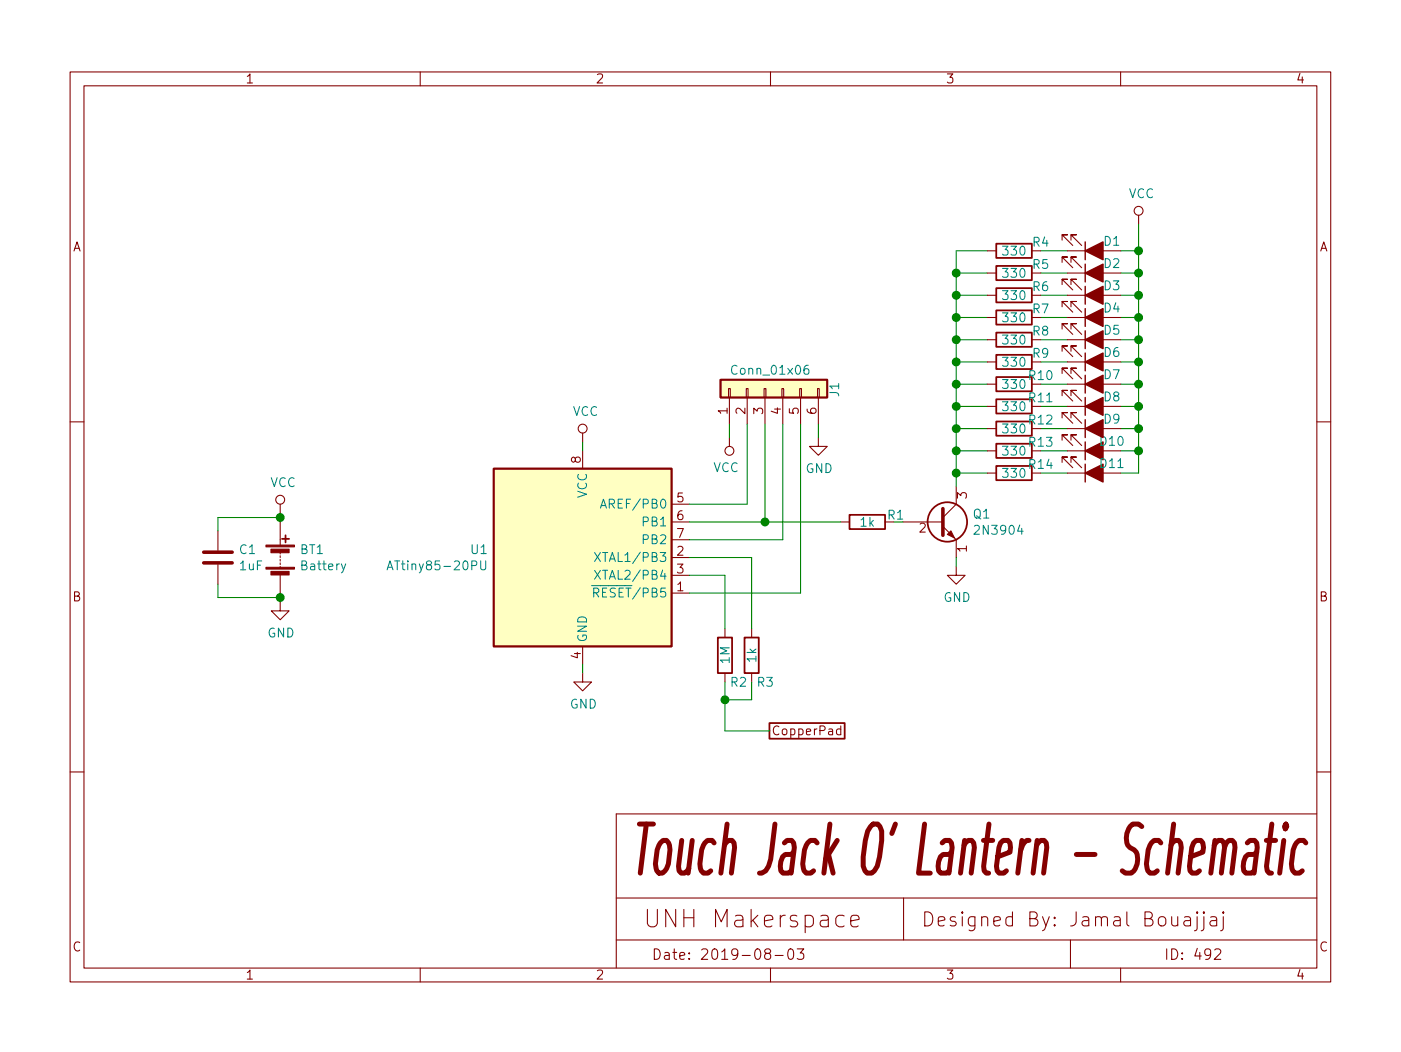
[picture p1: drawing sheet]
<svg xmlns="http://www.w3.org/2000/svg" width="200mm" height="150mm" viewBox="0 0 200 150" stroke-linecap="round" stroke-linejoin="round" font-family="sans-serif">
<g fill="none" stroke="#840000" stroke-width=".15">
<path d="M10 10.3h180v130h-180zM12 12.3h176v126h-176zM60 10.3v2M110 10.3v2M160 10.3v2M141 35.8h1.2M141 39h1.2M151.6 34.3v-.8h.8h-.8l1.6 1.6M151.6 37.5v-.8h.8h-.8l1.6 1.5M152.4 35.8h7.6M152.4 39h7.6M152.9 34.3v-.8h.8h-.8l1.5 1.6"/>
<path d="M152.9 37.5v-.8h.8h-.8l1.5 1.5M162.6 30.8v1.2M104 55.5h.3v1.3h-.3zM104.1 56.8v3.8M106.6 55.5h.2v1.3h-.2zM106.7 56.8v3.8M109.1 55.5h.2v1.3h-.2zM109.2 56.8v3.8M111.6 55.5h.3v1.3h-.3zM111.8 56.8v3.8M114.2 55.5h.2v1.3h-.2zM114.3 56.8v3.8"/>
<path d="M116.7 55.5h.3v1.3h-.3zM116.8 56.8v3.8M141 48.5h1.2M141 45.4h1.2M141 42.2h1.2M141 51.7h1.2M141 54.9h1.2M141 58.1h1.2M151.6 47v-.8h.8h-.8l1.6 1.6M151.6 43.8v-.7h.8h-.8l1.6 1.5M151.6 40.7v-.8h.8h-.8l1.6 1.5M151.6 50.2v-.8h.8h-.8l1.6 1.5"/>
<path d="M151.6 53.4v-.8h.8h-.8l1.6 1.5M151.6 56.5v-.7h.8h-.8l1.6 1.5M151.6 59.7v-.8h.8h-.8l1.6 1.6M152.4 48.5h7.6M152.4 45.4h7.6M152.4 42.2h7.6M152.4 51.7h7.6M152.4 54.9h7.6M152.4 58.1h7.6M152.9 47v-.8h.8h-.8l1.5 1.6M152.9 43.8v-.7h.8h-.8l1.5 1.5M152.9 40.7v-.8h.8h-.8l1.5 1.5"/>
<path d="M152.9 50.2v-.8h.8h-.8l1.5 1.5M152.9 53.4v-.8h.8h-.8l1.5 1.5M152.9 56.5v-.7h.8h-.8l1.5 1.5M152.9 59.7v-.8h.8h-.8l1.5 1.6M10 60.3h2M31.1 75.8v2.8M40 72v1.3M40 74.6v3.3M40 78.9v.2M40 79.4v.2M40 79.9v.3M83.2 61.9v1.2"/>
<path d="M83.2 64.4v2.5M95.9 79.6h2.5M95.9 72h2.5M95.9 74.6h2.5M95.9 77.1h2.5M104.1 62.5v1.3M116.8 62.5v1.3h1.3l-1.3 1.2-1.2-1.2h1.2M120 74.6h1.3M128.9 74.6h5.7M134.6 75.2l1.9 1.9v2.5M136.5 69.5v2.5l-1.9 1.9M141 64.4h1.2"/>
<path d="M141 67.6h1.2M141 61.2h1.2M151.6 62.9v-.8h.8h-.8l1.6 1.5M151.6 66.1v-.8h.8h-.8l1.6 1.5M152.4 64.4h7.6M152.4 67.6h7.6M152.4 61.2h7.6M152.9 62.9v-.8h.8h-.8l1.5 1.5M152.9 66.1v-.8h.8h-.8l1.5 1.5M188 60.3h2M31.1 80.7v2.8M40 86v1.3h1.3l-1.3 1.2-1.3-1.2h1.3"/>
<path d="M40 80.4v.3M40 80.9v.3M40 82.2v2.5M83.2 96.2v1.2h1.3l-1.3 1.3-1.3-1.3h1.3M83.2 92.3v2.6M95.9 84.7h2.5M95.9 82.2h2.5M103.5 89.8v1.3M103.5 96.2v1.2M107.3 89.8v1.3M107.3 96.2v1.2M136.5 80.9v1.3h1.3l-1.3 1.3-1.2-1.3h1.2"/>
<path d="M10 110.3h2M120 104.2l-.3-.1-.3 .3v.3l.2 .2h.4M120 103.7v1.3M188 116.3h-100v22M188 110.3h2M60 138.3v2M88 134.3h100M88 128.3h100M109.5 136.2l-.3-.1v-.3a.48 .48 0 0 1 .7-.2l.1 .2-.1 .3-.6 .2a.48 .48 0 0 0-.1 .6 .51 .51 0 0 0 .8 0 .48 .48 0 0 0-.2-.7M110 138.3v2M110.7 136.5h1.1M112.7 135.6a.37 .37 0 0 1 .6 .2v.3a.72 .72 0 0 1-.3 .9l-.4-.1a1.26 1.26 0 0 1 .1-1.3z"/>
<path d="M113.8 135.6h1l-.6 .5a.39 .39 0 0 1 .6 .3v.4l-.2 .2h-.6l-.2-.1M121.5 131.6l1.2-.3-.2-.4-.7-.1-.2 .1-.1 .2v.9l.1 .3 .2 .1h.5l.2-.1M129 128.3v6M152.8 134.3v4M160 138.3v2M167.3 131v1a.5 .5 0 0 0 .8 .1M168.1 131v1.3M169.1 131h.2h.6l.1 .2v1.1M170 131.4l-.7 .1a.39 .39 0 0 0-.3 .4 .39 .39 0 0 0 .3 .4l.7-.1M170.9 131v1.7l-.1 .2-.3 .1M170.9 130.3l-.1 .1 .1 .1 .1-.1-.1-.1v.2M171.9 131v1.7l-.1 .2-.3 .1"/>
<path d="M171.9 130.3l-.1 .1 .1 .1 .1-.1-.1-.1v.2M172.8 131h.2h.6l.1 .2v1.1M173.7 131.4l-.7 .1a.39 .39 0 0 0-.3 .4 .39 .39 0 0 0 .3 .4l.7-.1M174.7 131v1.7l-.2 .2-.2 .1M174.7 130.3l-.2 .1 .2 .1 .1-.1-.1-.1v.2"/>
<circle cx="162.6" cy="30.1" r=".63"/>
<circle cx="40" cy="71.4" r=".63"/>
<circle cx="83.2" cy="61.2" r=".63"/>
<circle cx="104.1" cy="64.4" r=".63"/>
</g>
<path d="M91.3 117.7h2M92.3 117.7l-.9 7M183.6 117.7l-.2 .4 .1 .3 .2-.3-.1-.4-.1 .7M94.3 120.4l.4-.3h.5l.3 .3a4.9 4.9 0 0 1-.3 3.7l-.6 .6h-.5l-.3-.3-.1-.3a5.1 5.1 0 0 1 .6-3.7zM183.3 120.1l-.6 4.6M186.4 120.4l-.3-.3h-.6l-.4 .3a5 5 0 0 0-.5 4l.3 .3h.6l.4-.3" fill="none" stroke="#840000" stroke-width=".71"/>
<g fill="#ffffc2" stroke="#ffffc2" stroke-width=".14">
<path d="M70.5 66.9h25.4v25.4h-25.4z"/>
<path d="M102.9 54.2h15.2v2.6h-15.2z"/>
</g>
<g fill="none" stroke="#840000" stroke-width=".25">
<path d="M142.2 34.8h5.1v2h-5.1zM142.2 38h5.1v2h-5.1zM102.9 54.2h15.2v2.6h-15.2zM142.2 53.9h5.1v2h-5.1zM142.2 44.3h5.1v2.1h-5.1zM142.2 57h5.1v2.1h-5.1zM142.2 41.2h5.1v2h-5.1zM142.2 50.7h5.1v2h-5.1zM142.2 47.5h5.1v2h-5.1zM40.3 77h1M40.8 76.5v1M70.5 66.9h25.4v25.4h-25.4z"/>
<path d="M121.3 73.5h5.1v2.1h-5.1zM142.2 66.6h5.1v2h-5.1zM142.2 63.4h5.1v2h-5.1zM142.2 60.2h5.1v2h-5.1zM102.5 91.1h2v5.1h-2zM106.3 91.1h2v5.1h-2zM109.9 103.3h10.7v2.2h-10.7z"/>
<circle cx="135.3" cy="74.6" r="2.82"/>
</g>
<g fill="none" stroke="#008484" stroke-width=".15">
<path d="M115.4 52.2a.52 .52 0 0 0-.6 .5v.6l.2 .2 .4-.1 .1-.2-.1-.5h-.4l-.2 .2M84.9 78.9l.8 1.3M85.7 72.6l.5-1.3 .4 1.3M85.7 78.9l-.8 1.3M85.9 72.2h.6M49.4 80.6l-.5 1.1-.2 .1M55.3 81.4l.4-1.3 .4 1.3M55.4 81h.6M68.6 80.1v1.1l.3 .2 .3-.1 .1-.1v-1.1M84.5 83.7h1.2M84.8 84.7l.6-.1a.34 .34 0 0 0 .1-.3 .34 .34 0 0 0-.3-.3h-.4v1.3M84.9 81.5l.8 1.2"/>
<path d="M85.1 84.7l.4 .6M85.7 81.5l-.8 1.2"/>
</g>
<path d="M29.1 78.9h4M134.6 72.7v3.8M29.1 80.4h4" fill="none" stroke="#840000" stroke-width=".51"/>
<g fill="#840000" stroke="#840000" stroke-width=".15">
<path d="M135.8 75.8l.5 1.1-1-.6z"/>
<path d="M38 81h4v.3h-4z"/>
<path d="M38 77.9h4v.2h-4z"/>
<path d="M38.7 81.6h2.6v.5h-2.6z"/>
<path d="M38.7 78.5h2.6v.5h-2.6z"/>
</g>
<g fill="none" stroke="#008400" stroke-width=".15">
<path d="M136.5 39h4.5M141 35.8h-4.5v33.7M148.6 35.8h3.8M148.6 39h3.8M160 35.8h2.6M160 39h2.6M162.6 32v35.6h-2.6M136.5 42.2h4.5M136.5 45.4h4.5M136.5 48.5h4.5M136.5 51.7h4.5M136.5 54.9h4.5"/>
<path d="M136.5 58.1h4.5M148.6 42.2h3.8M148.6 45.4h3.8M148.6 48.5h3.8M148.6 51.7h3.8M148.6 54.9h3.8M148.6 58.1h3.8M160 42.2h2.6M160 45.4h2.6M160 48.5h2.6M160 51.7h2.6M160 54.9h2.6"/>
<path d="M160 58.1h2.6M40 73.3v1.3M40 73.9h-8.9v1.9M83.2 63.1v1.3M98.4 74.6h21.6M98.4 79.6h8.9v10.2M104.1 60.6v1.9M106.7 60.6v11.4h-8.3M109.2 60.6v14M111.8 60.6v16.5h-13.4M114.3 60.6v24.1h-15.9M116.8 60.6v1.9"/>
<path d="M136.5 79.6v1.3M136.5 61.2h4.5M136.5 64.4h4.5M136.5 67.6h4.5M148.6 61.2h3.8M148.6 64.4h3.8M148.6 67.6h3.8M160 61.2h2.6M160 64.4h2.6M31.1 83.5v1.9h8.9M40 84.7v1.3M83.2 94.9v1.3"/>
<path d="M98.4 82.2h5.1v7.6M103.5 97.4v7h6.4M107.3 97.4v2.6h-3.8"/>
</g>
<path d="M154.9 34.6v2.5M154.9 37.7v2.6M154.9 40.9v2.6M154.9 44.1v2.5M154.9 47.3v2.5M154.9 50.4v2.6M154.9 53.6v2.6M154.9 56.8v2.5M154.9 60v2.5M154.9 63.1v2.6M154.9 66.3v2.6" fill="none" stroke="#840000" stroke-width=".2"/>
<g fill="#840000" stroke="#840000" stroke-width=".2">
<path d="M154.9 48.5l2.6-1.2v2.5z"/>
<path d="M154.9 35.8l2.6-1.2v2.5z"/>
<path d="M154.9 64.4l2.6-1.3v2.6z"/>
<path d="M154.9 45.4l2.6-1.3v2.5z"/>
<path d="M154.9 42.2l2.6-1.3v2.6z"/>
<path d="M154.9 67.6l2.6-1.3v2.6z"/>
<path d="M154.9 51.7l2.6-1.3v2.6z"/>
<path d="M154.9 39l2.6-1.3v2.6z"/>
<path d="M154.9 54.9l2.6-1.3v2.6z"/>
<path d="M154.9 58.1l2.6-1.3v2.5z"/>
<path d="M154.9 61.2l2.6-1.2v2.5z"/>
</g>
<g fill="#008400" stroke="#008400" stroke-width=".25">
<circle cx="103.5" cy="100" r=".51"/>
<circle cx="40" cy="73.9" r=".51"/>
<circle cx="40" cy="85.4" r=".51"/>
<circle cx="136.5" cy="39" r=".51"/>
<circle cx="136.5" cy="42.2" r=".51"/>
<circle cx="136.5" cy="45.4" r=".51"/>
<circle cx="136.5" cy="48.5" r=".51"/>
<circle cx="136.5" cy="51.7" r=".51"/>
<circle cx="136.5" cy="54.9" r=".51"/>
<circle cx="136.5" cy="58.1" r=".51"/>
<circle cx="136.5" cy="61.2" r=".51"/>
<circle cx="136.5" cy="67.6" r=".51"/>
<circle cx="136.5" cy="64.4" r=".51"/>
<circle cx="162.6" cy="45.4" r=".51"/>
<circle cx="162.6" cy="58.1" r=".51"/>
<circle cx="162.6" cy="35.8" r=".51"/>
<circle cx="162.6" cy="48.5" r=".51"/>
<circle cx="162.6" cy="42.2" r=".51"/>
<circle cx="162.6" cy="64.4" r=".51"/>
<circle cx="162.6" cy="51.7" r=".51"/>
<circle cx="162.6" cy="61.2" r=".51"/>
<circle cx="162.6" cy="39" r=".51"/>
<circle cx="162.6" cy="54.9" r=".51"/>
<circle cx="109.2" cy="74.6" r=".51"/>
</g>
<text font-size="9.8" fill="#840000" x="98.4" y="125.1">Touch Jack O' Lantern - Schematic</text>
<text font-size="3.5" fill="#840000" x="93.3" y="132.5">UNH Makerspace</text>
<text font-size="2.8" fill="#840000" x="131.5" y="132.4">Designed By: Jamal Bouajjaj</text>
<g font-size="2.1" fill="#840000">
<text x="93" y="137.1">Date: 2019-08-03</text>
<text x="167" y="137.1">ID: 492</text>
</g>
<g font-size="1.8" fill="#840000">
<text x="35" y="11.9">1</text>
<text x="85" y="11.9">2</text>
<text x="135" y="11.9">3</text>
<text x="185" y="11.9">4</text>
<text x="10.4" y="35.9">A</text>
<text x="188.4" y="35.9">A</text>
<text x="103.9" y="59.2" transform="rotate(-90 103.9 59.2)">1</text>
<text x="106.4" y="59.2" transform="rotate(-90 106.4 59.2)">2</text>
<text x="109" y="59.2" transform="rotate(-90 109 59.2)">3</text>
<text x="111.5" y="59.2" transform="rotate(-90 111.5 59.2)">4</text>
<text x="114" y="59.2" transform="rotate(-90 114 59.2)">5</text>
<text x="116.6" y="59.2" transform="rotate(-90 116.6 59.2)">6</text>
<text x="82.9" y="66.2" transform="rotate(-90 82.9 66.2)">8</text>
<text x="96.7" y="71.8">5</text>
<text x="138" y="71.2" transform="rotate(-90 138 71.2)">3</text>
<text x="96.7" y="74.3">6</text>
<text x="96.7" y="76.9">7</text>
<text x="131.3" y="76.1">2</text>
<text x="96.7" y="79.4">2</text>
<text x="96.7" y="81.9">3</text>
<text x="138" y="78.9" transform="rotate(-90 138 78.9)">1</text>
<text x="10.4" y="85.9">B</text>
<text x="96.7" y="84.5">1</text>
<text x="188.4" y="85.9">B</text>
<text x="82.9" y="94.1" transform="rotate(-90 82.9 94.1)">4</text>
<text x="110.1" y="105">CopperPad</text>
<text x="10.4" y="135.9">C</text>
<text x="188.4" y="135.9">C</text>
<text x="35" y="139.9">1</text>
<text x="85" y="139.9">2</text>
<text x="135" y="139.9">3</text>
<text x="185" y="139.9">4</text>
</g>
<g font-size="1.8" fill="#008484">
<text x="161.1" y="28.3">VCC</text>
<text x="147.5" y="35.2">R4</text>
<text x="157.6" y="35.1">D1</text>
<text x="143.3" y="36.5">330</text>
<text x="143.3" y="39.7">330</text>
<text x="147.5" y="38.4">R5</text>
<text x="147.5" y="41.6">R6</text>
<text x="157.6" y="41.5">D3</text>
<text x="157.6" y="38.3">D2</text>
<text x="143.3" y="46">330</text>
<text x="143.3" y="42.9">330</text>
<text x="147.5" y="44.8">R7</text>
<text x="147.5" y="47.9">R8</text>
<text x="157.6" y="47.8">D5</text>
<text x="157.6" y="44.6">D4</text>
<text x="104.8" y="53.5">Conn_01x06</text>
<text x="143.3" y="52.4">330</text>
<text x="143.3" y="49.2">330</text>
<text x="147.5" y="51.1">R9</text>
<text x="157.6" y="51">D6</text>
<text x="81.8" y="59.4">VCC</text>
<text x="119.8" y="56.6" transform="rotate(-90 119.8 56.6)">J1</text>
<text x="143.3" y="55.6">330</text>
<text x="143.3" y="58.7">330</text>
<text x="147" y="54.3">R10</text>
<text x="147" y="57.5">R11</text>
<text x="157.6" y="54.2">D7</text>
<text x="157.6" y="57.3">D8</text>
<text x="143.3" y="65.1">330</text>
<text x="143.3" y="61.9">330</text>
<text x="147" y="63.8">R13</text>
<text x="147" y="60.6">R12</text>
<text x="157.1" y="63.7">D10</text>
<text x="157.6" y="60.5">D9</text>
<text x="38.6" y="69.6">VCC</text>
<text x="83.8" y="71.2" transform="rotate(-90 83.8 71.2)">VCC</text>
<text x="101.8" y="67.5">VCC</text>
<text x="115" y="67.6">GND</text>
<text x="143.3" y="68.3">330</text>
<text x="147" y="67">R14</text>
<text x="157.1" y="66.9">D11</text>
<text x="86.6" y="72.7">AREF/PB0</text>
<text x="91.9" y="75.2">PB1</text>
<text x="91.9" y="77.7">PB2</text>
<text x="122.9" y="75.3">1k</text>
<text x="139" y="74.1">Q1</text>
<text x="139.5" y="76.4">2N3904</text>
<text x="34.2" y="79.2">C1</text>
<text x="34.3" y="81.5">1uF</text>
<text x="42.9" y="79.2">BT1</text>
<text x="43.1" y="81.5">Battery</text>
<text x="56.2" y="81.5">ATtiny85-20PU</text>
<text x="67.3" y="79.2">U1</text>
<text x="85.9" y="80.3">XTAL1/PB3</text>
<text x="85.9" y="82.8">XTAL2/PB4</text>
<text x="85.5" y="85.4">RESET/PB5</text>
<text x="134.7" y="86">GND</text>
<text x="38.2" y="91.1">GND</text>
<text x="83.8" y="91.8" transform="rotate(-90 83.8 91.8)">GND</text>
<text x="104.2" y="94.8" transform="rotate(-90 104.2 94.8)">1M</text>
<text x="108" y="94.6" transform="rotate(-90 108 94.6)">1k</text>
<text x="81.4" y="101.2">GND</text>
<text x="104.3" y="98.1">R2</text>
<text x="108.2" y="98.1">R3</text>
</g>
<text font-size="1.8" fill="#008400" x="126.8" y="74.2">R1</text>
</svg>
